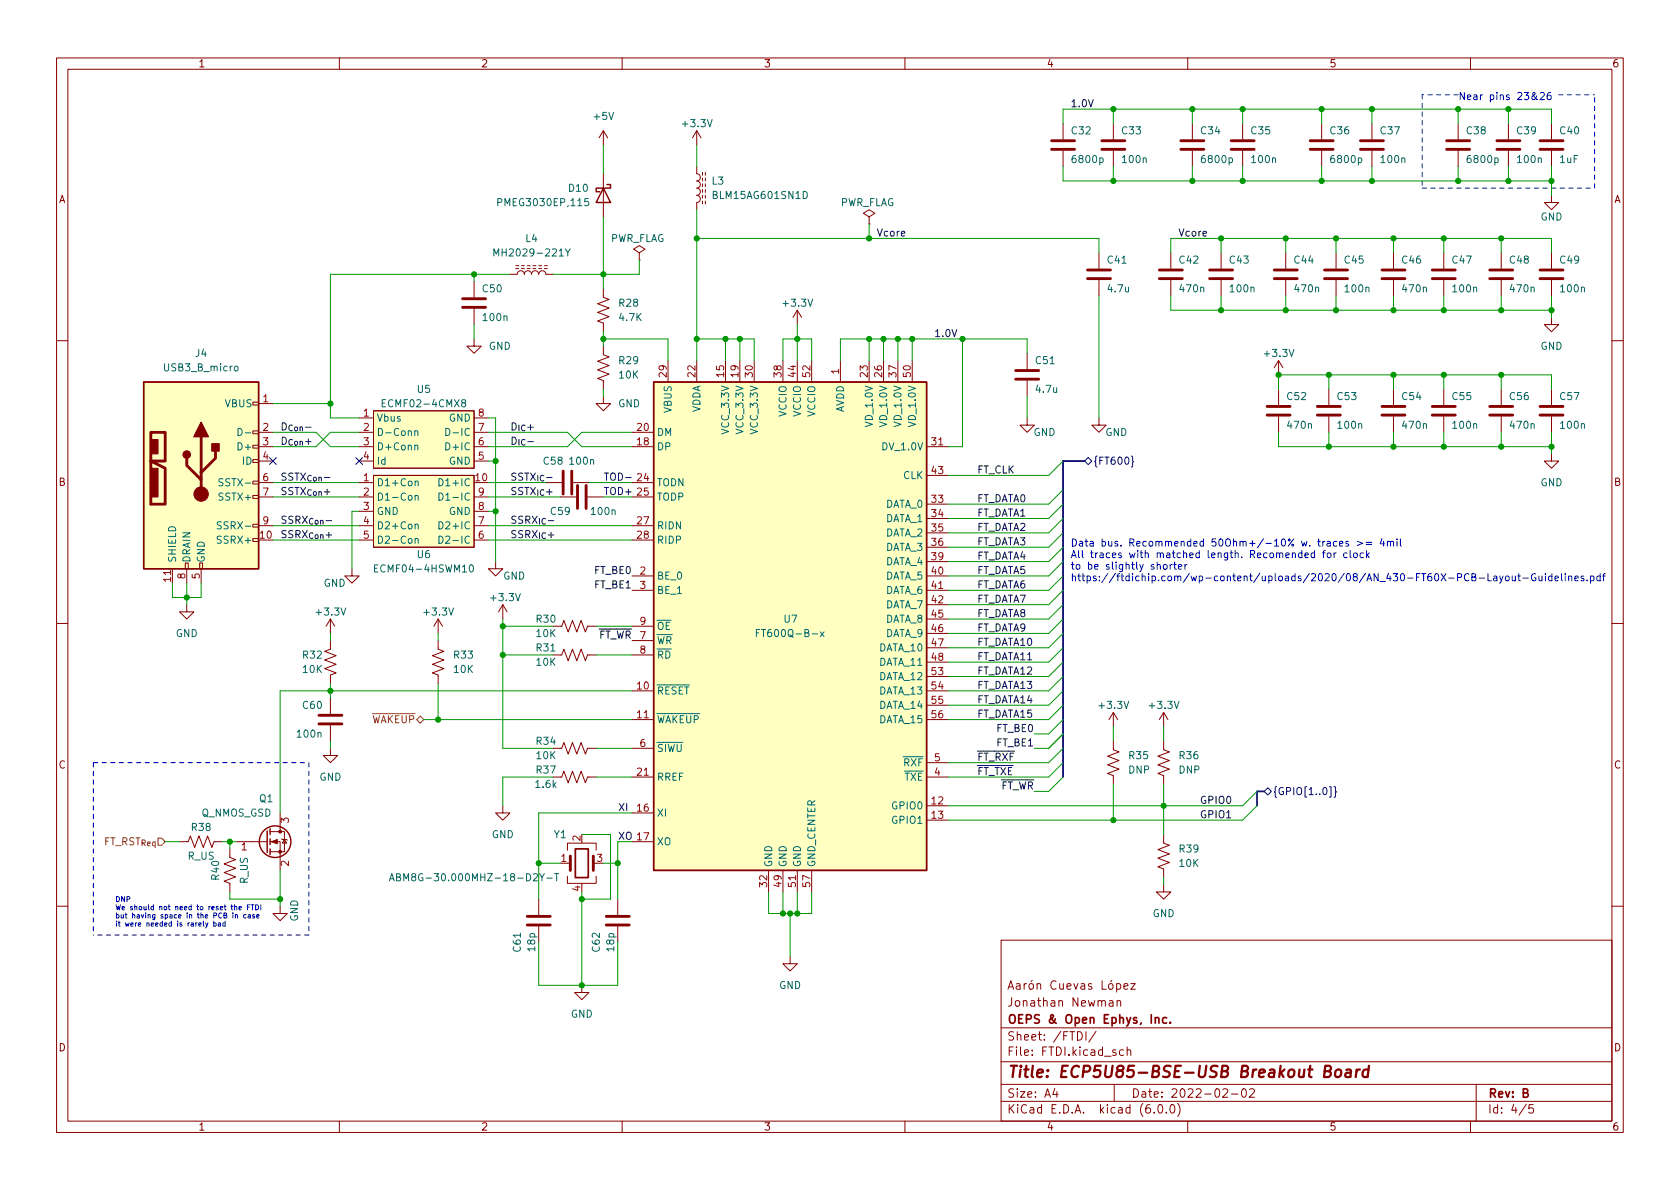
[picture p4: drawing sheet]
<svg xmlns="http://www.w3.org/2000/svg" width="297mm" height="210mm" viewBox="0 0 297 210" stroke-linecap="round" stroke-linejoin="round" font-family="sans-serif">
<g fill="none" stroke="#840000" stroke-width=".18">
<path d="M10 10.2h277v190.1h-277zM12 12.2h273v186.1h-273zM60 10.2v2M110 10.2v2M160 10.2v2M210 10.2v2M260 10.2v2M106.7 23.1v2.5M106.7 30.7v7.6M106.7 23.1l-.8 1.3M106.7 23.1l.7 1.3M123.2 29.5v1.2a.64 .64 0 0 1 .6 .7 .64 .64 0 0 1-.6 .6 .64 .64 0 0 1 .6 .6 .64 .64 0 0 1-.6 .7 .64 .64 0 0 1 .6 .6 .64 .64 0 0 1-.6 .6 .64 .64 0 0 1 .6 .7 .64 .64 0 0 1-.6 .6v1.3"/>
<path d="M123.2 23.1v2.5M123.2 23.1l-.8 1.3M123.2 23.1l.8 1.3M124.2 30.5v.5M124.2 31.5v.5M124.2 32.5v.5M124.2 33.5v.5M124.2 34.5v.5M124.2 35.6v.5M124.7 30.5v.5M124.7 31.5v.5M124.7 32.5v.5"/>
<path d="M124.7 33.5v.5M124.7 34.5v.5M124.7 35.6v.5M153.7 38.3l1-.6-1-.6-1 .6 1 .6v1.3M153.7 39.6h.1M188 21.8v2.8M188 26.7v2.8M196.8 21.8v2.8M196.8 26.7v2.8M210.8 21.8v2.8M210.8 26.7v2.8M219.7 21.8v2.8"/>
<path d="M219.7 26.7v2.8M233.7 21.8v2.8M233.7 26.7v2.8M242.6 21.8v2.8M242.6 26.7v2.8M257.8 21.8v2.8M257.8 26.7v2.8M266.7 21.8v2.8M266.7 26.7v2.8M274.3 34.5v1.3h1.3l-1.3 1.3-1.3-1.3h1.3M274.3 21.8v2.8M274.3 26.7v2.8"/>
<path d="M83.8 59.9v1.3h1.3l-1.3 1.3-1.3-1.3h1.3M83.8 49.8v2.8M83.8 54.6v2.8M90.2 48.5h1.2a.64 .64 0 0 1 .7-.6 .64 .64 0 0 1 .6 .6 .64 .64 0 0 1 .6-.6 .64 .64 0 0 1 .7 .6 .64 .64 0 0 1 .6-.6 .64 .64 0 0 1 .6 .6 .64 .64 0 0 1 .7-.6 .64 .64 0 0 1 .6 .6h1.3M91.2 47.5h.5M91.2 47h.5M92.2 47.5h.5M92.2 47h.5M93.2 47.5h.5M93.2 47h.5M94.2 47.5h.5M94.2 47h.5"/>
<path d="M95.2 47.5h.6M95.2 47h.6M96.3 47.5h.5M96.3 47h.5M106.7 51v1.6l1 .4-2 .7 2 .8-2 .7 2 .8-2 .8 1 .3v1.6M113 44.7l1-.6-1-.7-1 .7 1 .6v1.3M113 46h.1M141 54.9l-.8 1.2M141 54.9v2.5M141 54.9l.7 1.2M194.3 44.7v2.8M194.3 49.5v2.8"/>
<path d="M207 44.7v2.8M207 49.5v2.8M215.9 44.7v2.8M215.9 49.5v2.8M227.3 44.7v2.8M227.3 49.5v2.8M236.2 44.7v2.8M236.2 49.5v2.8M246.4 44.7v2.8M246.4 49.5v2.8M255.3 44.7v2.8M255.3 49.5v2.8"/>
<path d="M265.4 44.7v2.8M265.4 49.5v2.8M274.3 56.1v1.3h1.3l-1.3 1.3-1.3-1.3h1.3M274.3 44.7v2.8M274.3 49.5v2.8M10 60.2h2M44.7 78.7h1v.5h-1zM44.7 76.2h1v.5h-1zM44.7 71.1h1v.5h-1zM45.7 76.4h2.6M45.7 79h2.6M45.7 71.4h2.6"/>
<path d="M63.5 73.9h2.5M63.5 76.4h2.5M63.5 79h2.5M66 72.6h17.8v10.2h-17.8zM83.8 73.9h2.6M83.8 76.4h2.6M83.8 79h2.6M106.7 61.2v1.5l1 .4-2 .8 2 .7-2 .8 2 .8-2 .7 1 .4v1.5M106.7 70.1v1.3h1.2l-1.2 1.2-1.3-1.2h1.3M111.8 76.4h3.8M111.8 79h3.8M118.1 63.7v3.9"/>
<path d="M123.2 63.7v3.9M128.3 63.7v3.9M130.8 63.7v3.9M133.3 63.7v3.9M138.4 63.7v3.9M141 63.7v3.9M143.5 63.7v3.9M148.6 63.7v3.9M153.7 63.7v3.9M156.2 63.7v3.9M158.7 63.7v3.9M161.3 63.7v3.9"/>
<path d="M163.8 79h3.8M181.6 73.9v1.3h1.3l-1.3 1.2-1.3-1.2h1.3M181.6 62.5v2.8M181.6 67.3v2.8M194.3 73.9v1.3h1.3l-1.3 1.2-1.3-1.2h1.3M226.1 63.7v2.6M226.1 68.8v2.8M226.1 73.7v2.7M226.1 63.7l-.8 1.3M226.1 63.7l.7 1.3M234.9 68.8v2.8M234.9 73.7v2.7"/>
<path d="M246.4 68.8v2.8M246.4 73.7v2.7M255.3 68.8v2.8M255.3 73.7v2.7M265.4 68.8v2.8M265.4 73.7v2.7M274.3 68.8v2.8M274.3 73.7v2.7M285 60.2h2M32.8 99.6h.5v1h-.5zM35.3 99.6h.5v1h-.5zM44.7 95.2h1v.6h-1z"/>
<path d="M44.7 92.7h1v.5h-1zM44.7 87.6h1v.5h-1zM44.7 85.1h1v.5h-1zM44.7 81.3h1v.5h-1zM45.7 81.5h2.6M45.7 85.3h2.6M45.7 87.9h2.6M45.7 93h2.6M63.5 81.5h2.5M63.5 85.3h2.5M63.5 87.9h2.5M63.5 93h2.5"/>
<path d="M63.5 95.5h2.5M63.5 90.4h2.5M66 84.1h17.8v12.7h-17.8zM83.8 81.5h2.6M83.8 87.9h2.6M83.8 93h2.6M83.8 95.5h2.6M83.8 90.4h2.6M87.6 99.3v1.3h1.3l-1.3 1.2-1.2-1.2h1.2M99.1 87.9h2.8M101.3 85.3h2.8M103.9 87.9h2.8"/>
<path d="M111.8 85.3h3.8M111.8 87.9h3.8M111.8 93h3.8M111.8 95.5h3.8M163.8 89.1h3.8M163.8 91.7h3.8M163.8 94.2h3.8M163.8 96.8h3.8M163.8 99.3h3.8M163.8 84.1h3.8M274.3 80.3v1.2h1.3l-1.3 1.3-1.3-1.3h1.3M10 110.2h2"/>
<path d="M30.5 100.6v2.5M33 106.9v1.3h1.3l-1.3 1.3-1.3-1.3h1.3M33 100.6v2.5M35.6 100.6v2.5M58.4 113.3v1.5l-1 .4 2 .7-2 .8 2 .8-2 .7 2 .8-1 .4v1.5M58.4 109.5l.8 1.2M58.4 109.5v2.5M58.4 109.5l-.7 1.2M62.2 100.6v1.2h1.3l-1.3 1.3-1.2-1.3h1.2M77.5 113.3v1.5l1 .4-2 .7 2 .8-2 .8 2 .7-2 .8 1 .4v1.5M77.5 109.5l-.8 1.2M77.5 109.5v2.5"/>
<path d="M77.5 109.5l.7 1.2M88.9 106.9l-.8 1.3M88.9 106.9v2.6M88.9 106.9l.8 1.3M97.8 115.8h1.5l.4-1 .8 2 .7-2 .8 2 .7-2 .8 2 .4-1h1.5M97.8 110.7h1.5l.4-1 .8 2.1 .7-2.1 .8 2.1 .7-2.1 .8 2.1 .4-1.1h1.5M111.8 115.8h3.8M111.8 110.7h3.8M111.8 101.8h3.8M111.8 104.4h3.8M111.8 113.3h3.8M163.8 101.8h3.8"/>
<path d="M163.8 104.4h3.8M163.8 106.9h3.8M163.8 109.5h3.8M163.8 112h3.8M163.8 114.5h3.8M163.8 117.1h3.8M163.8 119.6h3.8M285 110.2h2M58.4 132.3v1.3h-1.3l1.3 1.3 1.3-1.3h-1.3M58.4 123.4v2.8M58.4 128.3v2.8M97.8 132.3h1.5l.4-1 .8 2 .7-2 .8 2 .7-2 .8 2 .4-1h1.5"/>
<path d="M97.8 137.4h1.5l.4-1 .8 2 .7-2 .8 2 .7-2 .8 2 .4-1h1.5M111.8 122.2h3.8M111.8 127.2h3.8M111.8 137.4h3.8M111.8 132.3h3.8M163.8 122.2h3.8M163.8 127.2h3.8M163.8 137.4h3.8M163.8 134.9h3.8M163.8 124.7h3.8M196.8 131.1v1.5l1.1 .4-2.1 .7 2.1 .8-2.1 .7 2.1 .8-2.1 .8 1 .4v1.5M196.8 126v2.5"/>
<path d="M196.8 126l-.7 1.2M196.8 126l.8 1.2M205.7 131.1v1.5l1.1 .4-2.1 .7 2.1 .8-2.1 .7 2.1 .8-2.1 .8 1 .4v1.5M205.7 126v2.5M205.7 126l-.7 1.2M205.7 126l.8 1.2M31.7 148.8h1.6l.4-1 .7 2.1 .8-2.1 .7 2.1 .8-2.1 .8 2.1 .3-1.1h1.6M40.6 150.1v1.5l1.1 .4-2.1 .8 2.1 .7-2.1 .8 2.1 .8-2.1 .7 1 .4v1.5M41.9 148.8h5.3M47.8 148.8h1.7v5.1M47.8 147.1h2.5v3.5h-2.5M49.5 143.8v3.3"/>
<path d="M49.8 148.3l.1 .2h.8l.1 .1M50.3 148.5l.4 .6h-.8zM88.9 142.5v1.3h-1.3l1.3 1.2 1.3-1.2h-1.3M95.2 159v2.8M100.3 154.9v1.3h5.1v-1.3M100.3 150.4v-1.3h5.1v1.3M100.3 152.6h.5M104.9 152.6h.5M109.2 159v2.8M111.8 148.8h3.8M111.8 143.8h3.8M135.9 153.9v3.8"/>
<path d="M138.4 153.9v3.8M141 153.9v3.8M143.5 153.9v3.8M163.8 142.5h3.8M163.8 145h3.8M205.7 147.6v1.5l1.1 .4-2.1 .7 2.1 .8-2.1 .8 2.1 .7-2.1 .8 1 .4v1.5M205.7 156.5v1.2h1.3l-1.3 1.3-1.2-1.3h1.2M10 160.2h2M49.5 160.3v1.2h1.3l-1.3 1.3-1.2-1.3h1.2M95.2 163.8v2.8M102.9 174.2v1.3h1.2l-1.2 1.3-1.3-1.3h1.3M109.2 163.8v2.8"/>
<path d="M139.7 169.2v1.2h1.3l-1.3 1.3-1.3-1.3h1.3M177 166.3h108v32h-108zM178.2 174.9l.5-1.5 .5 1.5M178.4 174.5h.7M179.7 174h.6l.1 .9M180.4 174.3l-.5 .1a.29 .29 0 0 0-.3 .2 .29 .29 0 0 0 .3 .3h.5M181.1 173.9v1M181.5 173.9l-.3 .1-.1 .2M182.1 174l.3-.1 .3 .3v.4l-.3 .3h-.3l-.2-.3v-.4zM182.5 173.4l-.2 .2M183.4 174.1l.2-.2 .3 .1 .1 .9M183.4 173.9v1"/>
<path d="M186.7 173.6a.6 .6 0 0 0-.7 0 .6 .6 0 0 0-.2 .7 .56 .56 0 0 0 .3 .6 .56 .56 0 0 0 .6-.1M187.4 173.9v1h.4l.2-.1M188 173.9v1M188.6 174.4l.8-.1-.1-.3-.4-.1-.3 .2 .1 .8h.6M189.9 173.9l.3 1 .4-1M191.1 174h.6l.1 .9M191.8 174.3l-.5 .1a.29 .29 0 0 0-.2 .2 .29 .29 0 0 0 .2 .3h.5M193 174l-.4-.1-.2 .2 .1 .3 .5 .1v.4h-.6M194.9 173.4v1.5h.7M196.1 177h.6l.1 .9M196.1 174l.4-.1 .3 .3v.4l-.3 .3h-.4l-.1-.3v-.4zM196.6 173.4l-.2 .2"/>
<path d="M196.8 177.3l-.5 .1a.29 .29 0 0 0-.2 .2 .29 .29 0 0 0 .2 .3h.5M197.4 174l.5-.1 .2 .3v.4l-.1 .3h-.6M197.4 173.9v1.5M197.5 177.1l.2-.2 .4 .1v.9M197.5 176.9v1M198.7 174.4l.7-.1v-.3l-.5-.1-.2 .2 .1 .8h.6M199.9 173.9h.8l-.8 1h.8M285 160.2h2M60 198.3v2M110 198.3v2M160 198.3v2M177 194.8h108"/>
<path d="M177 191.8h108M177 187.8h108M177 181.8h108M186.5 192.5l-.4 1h1M186.9 193v1M190.5 182.4a.76 .76 0 0 1 .9 .8 .76 .76 0 0 1-.9 .7zM192 182.4v1.5M193.8 182.4l-1.3 1.9M197 191.8v3M198.6 185.7l-.4-.1-.3 .3v.4l.2 .3h.5M199.3 185.8l.2-.2 .4 .1v.9M199.3 185.1v1.5"/>
<path d="M204.1 196.7v.1M204.9 195.4l.2-.1a.81 .81 0 0 1 .6 .7 .81 .81 0 0 1-.3 .8h-.2a.81 .81 0 0 1-.6-.6 .81 .81 0 0 1 .3-.8zM206.2 196.7v.1M207.1 195.4l.1-.1a.81 .81 0 0 1 .6 .7 .81 .81 0 0 1-.3 .8h-.1a.81 .81 0 0 1-.6-.6 .81 .81 0 0 1 .3-.8zM208.2 195.1a1.72 1.72 0 0 1 0 2.3M210 198.3v2M216.2 192.7l.6-.2 .2 .2 .1 .3-1 1h1M217.7 193.5h1.2M219.7 192.6l.2-.1a.81 .81 0 0 1 .5 .7 .81 .81 0 0 1-.3 .8h-.1a.81 .81 0 0 1-.6-.6 .81 .81 0 0 1 .3-.8zM220.9 192.7l.6-.2 .2 .2 .1 .3-.9 1h.9M260 198.3v2M261 191.8v6.5"/>
<path d="M269.9 195.3l-1.3 1.9M271.1 195.3h-.7l-.1 .7 .2-.1 .5 .1 .2 .2-.1 .5-.2 .1-.6-.1"/>
</g>
<path d="M234.2 189.4l.9-.1a.46 .46 0 0 0 .2-.4 .46 .46 0 0 0-.3-.4h-.7l-.2 2h.7a.53 .53 0 0 0 .5-.5 .53 .53 0 0 0-.4-.6M236.2 189.3a.52 .52 0 0 1 .6-.2 .52 .52 0 0 1 .4 .4l-.1 .6a.55 .55 0 0 1-.5 .4 .55 .55 0 0 1-.6-.4zM238 189.2l.3-.1 .5 .1v1.3M238.9 189.6l-.7 .1a.4 .4 0 0 0-.4 .3 .4 .4 0 0 0 .3 .5l.7-.1M239.9 189.1l-.2 1.4M240.4 189.1l-.4 .1-.2 .3M242 189.2a.66 .66 0 0 0-1 .3l-.1 .6 .1 .3 .2 .1 .6-.1M242 188.5l-.2 2" fill="none" stroke="#840000" stroke-width=".4"/>
<path d="M101.7 150.1h2.3v5.1h-2.3zM204.3 179.9v1M204.3 180.1l.2-.2 .3 .1 .1 .9M206.3 180l-.5-.1-.2 .3v.4l.1 .3h.6M206.9 180.8v.1" fill="none" stroke="#840000" stroke-width=".3"/>
<g fill="none" stroke="#840000" stroke-width=".51">
<path d="M185.9 26.4h4.1M185.9 24.9h4.1M194.8 26.4h4.1M194.8 24.9h4.1M208.8 26.4h4.1M208.8 24.9h4.1M217.7 26.4h4M217.7 24.9h4M231.6 26.4h4.1M231.6 24.9h4.1M240.5 26.4h4.1M240.5 24.9h4.1"/>
<path d="M255.8 26.4h4M255.8 24.9h4M264.7 26.4h4M264.7 24.9h4M272.3 26.4h4.1M272.3 24.9h4.1M81.8 54.4h4.1M81.8 52.8h4.1M192.3 49.3h4M192.3 47.7h4M205 49.3h4M205 47.7h4"/>
<path d="M213.9 49.3h4M213.9 47.7h4M225.3 49.3h4.1M225.3 47.7h4.1M234.2 49.3h4.1M234.2 47.7h4.1M244.3 49.3h4.1M244.3 47.7h4.1M253.2 49.3h4.1M253.2 47.7h4.1M263.4 49.3h4.1M263.4 47.7h4.1"/>
<path d="M272.3 49.3h4.1M272.3 47.7h4.1M35.6 77.2v10.2M38.1 79.8v1.2l-2.5 2.6M179.6 67.1h4M179.6 65.5h4M224 73.4h4.1M224 71.9h4.1M232.9 73.4h4.1M232.9 71.9h4.1M244.3 73.4h4.1M244.3 71.9h4.1"/>
<path d="M253.2 73.4h4.1M253.2 71.9h4.1M263.4 73.4h4.1M263.4 71.9h4.1M272.3 73.4h4.1M272.3 71.9h4.1M33 81v1.3l2.6 2.5M99.6 83.3v4.1M101.1 83.3v4.1M102.1 85.8v4.1M103.6 85.8v4.1M56.4 128h4.1"/>
<path d="M56.4 126.5h4.1M100.8 151.4v2.5M104.9 151.4v2.5M93.2 162h4.1M93.2 163.6h4.1M107.2 162h4.1M107.2 163.6h4.1"/>
</g>
<g fill="none" stroke="#840000" stroke-width=".25">
<path d="M106.7 33.3l1.2 2.5h-2.5zM107.3 32.6h.6v.7h-2.5v.6h.6M25.4 67.6h20.3v33h-20.3zM115.6 67.6h48.2v86.3h-48.2zM47.2 146.9v3.8M47.8 146.6v1M47.8 148.3v1M47.8 150.1v1"/>
<circle cx="48.6" cy="148.8" r="2.79"/>
</g>
<g fill="#840000" stroke="#840000" stroke-width=".18">
<path d="M48 148.8l1-.3v.7z"/>
<path d="M26.7 82.8h1.2v5.1h-1.2z"/>
<path d="M26.7 77.7h1.2v2.6h-1.2z"/>
<circle cx="49.5" cy="150.6" r=".25"/>
<circle cx="49.5" cy="147.1" r=".25"/>
<circle cx="35.6" cy="87.4" r="1.27"/>
</g>
<g fill="#ffffc2" stroke="#ffffc2" stroke-width=".18">
<path d="M66 72.6h17.8v10.2h-17.8z"/>
<path d="M115.6 67.6h48.2v86.3h-48.2z"/>
<path d="M25.4 67.6h20.3v33h-20.3z"/>
<path d="M66 84.1h17.8v12.7h-17.8z"/>
</g>
<g fill="none" stroke="#006464" stroke-width=".18">
<path d="M88 35.8l.6-.1 .1-.2v-.3l-.7-.1v1.3M104 35.1h-.6v.6l.2-.1 .4 .1 .1 .1-.1 .5-.1 .1-.5-.1M142 33.8a.64 .64 0 0 1 .7 .7 .64 .64 0 0 1-.7 .6zM87.3 45.3v-1.3l.5 .9 .4-.9v1.3M100 44l.4 .7 .4-.7M100.4 44.7v.6M41.5 64.8l.3-.1 .3 .3v.4l-.3 .2-.3-.1-.1-.1zM42.1 75.8a.64 .64 0 0 1 .7 .6 .64 .64 0 0 1-.7 .6zM43.4 76.5h.9M67.6 71.3h.4M68.2 70.7h-.6v1.2h.6M73.3 76.3l.2-.1h.3l.1 .8"/>
<path d="M73.3 78.8l.2-.1 .3 .1 .1 .8M73.3 76.2v.8M78.8 75.8a.64 .64 0 0 1 .8 .6 .64 .64 0 0 1-.8 .6zM81.9 71.2l-.3-.2 .1-.2 .2-.1h.3l.1 .2v.2l-.6 .2-.1 .2 .1 .3 .2 .1h.3l.1-.2v-.2l-.2-.3M39.1 92.3h-.5l-.1 .1v.3l.5 .3 .1 .3-.2 .2h-.5M39.4 84.7l-.5-.1-.1 .2v.3l.5 .3 .1 .3-.2 .2h-.5M66.8 99.9h-.6v1.3h.6M73.4 85.2l.2-.1h.3v.8M73.4 87.7l.2-.1 .3 .1v.8M73.4 92.8l.2-.1h.3v.8M73.4 95.3l.2-.1 .3 .1v.8M73.4 87.6v.9"/>
<path d="M73.4 95.2v.9M77.6 84.6a.64 .64 0 0 1 .7 .7 .64 .64 0 0 1-.7 .6zM77.6 94.8a.64 .64 0 0 1 .7 .6 .64 .64 0 0 1-.7 .7zM77.6 92.3a.64 .64 0 0 1 .7 .6 .64 .64 0 0 1-.7 .6zM77.6 87.2a.64 .64 0 0 1 .7 .6 .64 .64 0 0 1-.7 .7zM83.2 99.9h.1a.68 .68 0 0 1 .4 .6 .68 .68 0 0 1-.4 .7 .84 .84 0 0 1-.1-1.3zM66.2 100.5h.4M133.7 111.9h.5M134.3 111.3h-.6v1.3M145 111.7l.7 .9M145.7 111.7l-.7 .9M68.9 155.8l.4-1.3 .4 1.3"/>
<path d="M69 155.4h.6M70.1 155.1l.6-.1 .1-.1-.1-.3-.6-.1v1.3h.5l.2-.2v-.3l-.3-.2M96.7 155.3h.9M98.1 154.5h.7M98.4 154.5v1.3"/>
</g>
<path d="M26.7 76.4h2.5v5.1h-2.5l2.5 1.3v6.3h-2.5z" fill="none" stroke="#840000" stroke-width=".5"/>
<g fill="#840000" stroke="#840000" stroke-width=".25">
<path d="M35.6 74.7l1.2 2.5h-2.5z"/>
<path d="M37.5 78.5h1.2v1.3h-1.2z"/>
<circle cx="33" cy="80.4" r=".63"/>
</g>
<path d="M47.7 80.9l1.2 1.2M48.9 80.9l-1.2 1.2M62.9 80.9l1.2 1.2M64.1 80.9l-1.2 1.2M191.8 81.5l.6-.6 .6 .6-.6 .7zM200 80.7l.3 .1v.6l.1 .2-.1 .2v.6l-.3 .2M223.5 139.9l.7-.6 .6 .6-.6 .7zM235 139.1h.3v1.8h-.3M235.9 139.1l.2 .2v.6l.2 .1-.2 .2v.6l-.2 .2" fill="none" stroke="#000084" stroke-width=".18"/>
<path d="M73.7 127.2l.6-.6 .6 .6-.6 .7zM27.9 148.2h.7l.6 .6-.6 .7h-.7z" fill="none" stroke="#725600" stroke-width=".18"/>
<path d="M90.5 77.3a.64 .64 0 0 1 .8 .6 .64 .64 0 0 1-.8 .7zM91.8 77.7v1M92.8 77.8a.45 .45 0 0 0-.6 .4 .45 .45 0 0 0 .6 .4M93.3 78.1h1M110.6 84.4h1" fill="none" stroke="#0f0f0f" stroke-width=".18"/>
<g fill="none" stroke="#0000c2" stroke-width=".18">
<path d="M271.7 17l-.3 .5a.34 .34 0 0 1-.5 0 .34 .34 0 0 1 0-.5l.5-.4-.1-.3-.2 .1a1.22 1.22 0 0 0 .8 1.2M272.3 16.5l.5-.2 .3 .4-.8 .9h.8M274.2 16.3l-.4 .1a.86 .86 0 0 0 0 1.2l.4-.1 .1-.4-.3-.3-.3 .1-.1 .2M205.8 99.9l.3-.1 .3 .3v.3l-.3 .3-.3-.1-.1-.2zM206.9 99.8v.9M207.3 99.8l-.4 .3M207.5 99.8h.5M207.7 99.4v1.1l.3 .2M209.5 99.8v.9M209.9 99.8l-.4 .3M232.4 97.8h-.3l-.3 .2 .1 .6h.5M232.4 97.3v1.3"/>
<path d="M233.8 97.8h.5M234.3 97.3l-.3 .2v1.1M234.8 97.8h.3l.2 .2v.4l-.2 .2h-.3l-.1-.2zM235.9 97.8v.8M236.2 97.8l-.3 .2M236.4 95.8l-.4-.1-.2 .3 .1 .5h.5M236.8 96.2l.6-.2v-.2l-.4-.1-.2 .2 .1 .6h.5M238.2 97.8h-.4l-.2 .2 .1 .6h.5M238.4 95.8l-.3-.1-.2 .2 .1 .2 .4 .1v.3h-.5M238.7 97.3v1.1l.2 .2M239.4 97.8h.3l.3 .2v.4l-.3 .2h-.3l-.1-.2zM240 95.7l1 .4-1 .4"/>
<path d="M241.1 97.8h-.4l-.2 .2 .1 .6h.5M241.6 95.9h.9M241.6 96.3h.9M241.6 97.3v1.3M241.7 98.1l.4 .5M242.1 97.8l-.5 .5M244.3 95.2l-.3 1h.8M244.6 95.7v.9M245.3 95.8l.2-.1 .3 .1 .1 .8M245.3 95.7v.9M245.9 95.9l.1-.2 .3 .1 .1 .8M247 95.3v.1"/>
<path d="M247 95.7v.9M247.6 95.3v1.1l.2 .2M208.4 100.2l.6-.1-.1-.2-.4-.1-.1 .2v.6h.5M261.5 102.2h1M263.1 101.4v1.3h.6M264.1 101.9h.5l.1 .8M264.7 102.2h-.5l-.1 .2 .1 .3 .5-.1M265.1 101.9l.3 .8M265.7 101.9l-.4 1.1-.2 .1M266.3 101.9h.3l.2 .2v.4l-.2 .2-.3-.1-.1-.1zM267.4 101.9v.7l.3 .1 .2-.1M267.9 101.9v.8"/>
<path d="M268.3 101.9h.5M268.5 101.4v1.1l.3 .2M269.3 102.2h.9M271.5 101.5a.59 .59 0 0 0-.7 .6 .59 .59 0 0 0 .7 .5l.1-.4h-.3M272.1 101.9l.1 .7 .3 .1 .1-.1M272.6 101.9v.8M273.2 101.4v.2M273.2 101.9v.8M274.4 101.9h-.4l-.2 .2 .1 .5h.5M274.4 101.4v1.3M274.9 102.3l.6-.1v-.3h-.4l-.2 .1 .1 .6h.5M276.1 101.4v1.1l.2 .2"/>
<path d="M276.8 101.4v.2M276.8 101.9v.8M277.4 102l.1-.1h.3l.1 .8M277.4 101.9v.8M278.4 102.3l.7-.1-.1-.3h-.4l-.2 .1 .1 .6h.5M280 101.9h-.3l-.2 .1 .1 .2 .4 .1v.3h-.5M280.6 102.6v.1M281.2 101.9h.4l.2 .2-.1 .5h-.5M281.2 101.9v1.2M282.9 101.9h-.3l-.3 .2 .1 .5h.5M282.9 101.4v1.3M283.3 101.9h.5"/>
<path d="M283.8 101.4l-.3 .2v1.1M44.2 160h-.4v.9M44.4 160h.5M44.7 160v.9M45.2 160a.45 .45 0 0 1 .5 .4 .45 .45 0 0 1-.5 .5zM46.1 160v.9M36.3 163.2l.3 .6M36.8 163.2l-.5 .9M37.8 163.2h.3l.1 .2-.1 .3h-.3M37.8 162.9v.9M38.6 163.2h.4v.6M39 163.4l-.4 .2 .1 .2 .3-.1"/>
<path d="M39.8 163.2h-.2l-.2 .2 .1 .3h.3M39.8 162.9v.9M41.2 161.4v.1M41.2 161.7v.6M41.5 160.4l.3-.1 .1 .6M41.6 161.8h.4v.5M41.6 161.7v.6M42.3 160.6l.4-.1-.1-.2h-.2l-.1 .1v.4h.3M43.5 161.8l-.3-.1-.1 .2 .1 .4h.3M43.8 160.4h.3M43.9 161.8h.3l.1 .5M44.3 162l-.5 .1 .2 .2h.3"/>
<path d="M45 161.8l-.2-.1-.1 .2 .3 .2v.2h-.3M45.4 162h.4v-.2l-.3-.1-.1 .2v.4h.4"/>
</g>
<path d="M251.5 16.8v16.5M257.8 16.8h-6.3M275.6 16.8h6.3M251.5 33.3h30.4M281.9 33.3v-16.5M16.5 134.9h38.1M16.5 134.9v30.4M54.6 134.9v30.4M54.6 165.3h-38.1" fill="none" stroke="#0000c2" stroke-width=".18" stroke-dasharray=".8 .8"/>
<path d="M191.8 81.5h-3.8v55.9M223.5 139.9h-1.3v2.6" fill="none" stroke="#000084" stroke-width=".3"/>
<g fill="none" stroke="#009600" stroke-width=".18">
<path d="M196.8 19.3v2.5M210.8 19.3v2.5M219.7 19.3v2.5M233.7 19.3v2.5M242.6 19.3v2.5M257.8 19.3v2.5M266.7 19.3v2.5M106.7 25.6v5.1M106.7 38.3v12.7M123.2 25.6v3.9M123.2 37.1v26.6M153.7 39.6v2.6"/>
<path d="M188 29.5v2.5h86.3M188 21.8v-2.5h86.3v2.5M196.8 29.5v2.5M210.8 29.5v2.5M219.7 29.5v2.5M233.7 29.5v2.5M242.6 29.5v2.5M257.8 29.5v2.5M266.7 29.5v2.5M274.3 29.5v5M83.8 48.5v1.3M83.8 57.4v2.5"/>
<path d="M90.2 48.5h-31.8v25.4h5.1M106.7 59.9h11.4v3.8M106.7 58.7v2.5M113 46v2.5h-15.2M123.2 42.2h71.1v2.5M123.2 59.9h10.1v3.8M128.3 59.9v3.8M130.8 59.9v3.8M141 57.4v6.3M153.7 59.9v3.8M156.2 59.9v3.8M158.7 59.9v3.8"/>
<path d="M161.3 59.9v3.8M170.2 59.9v19.1h-2.6M194.3 52.3v21.6M207 44.7v-2.5h67.3v2.5M207 52.3v2.6h67.3M215.9 42.2v2.5M215.9 52.3v2.6M227.3 42.2v2.5M227.3 52.3v2.6M236.2 42.2v2.5M236.2 52.3v2.6M246.4 42.2v2.5"/>
<path d="M246.4 52.3v2.6M255.3 42.2v2.5M255.3 52.3v2.6M265.4 42.2v2.5M265.4 52.3v2.6M274.3 52.3v3.8M48.3 71.4h10.1M48.3 76.4h7.6l2.5 2.6h5.1M63.5 76.4h-5.1l-2.5 2.6h-7.6M86.4 73.9h1.2v25.4M86.4 76.4h13.9l2.6 2.6h8.9M106.7 68.8v1.3"/>
<path d="M111.8 76.4h-8.9l-2.6 2.6h-13.9M138.4 63.7v-3.8h5.1v3.8M181.6 62.5v-2.6h-33v3.8M181.6 70.1v3.8M226.1 76.4v2.6h48.2M226.1 68.8v-2.5h48.2v2.5M234.9 66.3v2.5M234.9 76.4v2.6M246.4 66.3v2.5M246.4 76.4v2.6M255.3 66.3v2.5M255.3 76.4v2.6"/>
<path d="M265.4 66.3v2.5M265.4 76.4v2.6M274.3 76.4v3.9M48.3 95.5h15.2M48.3 93h15.2M48.3 87.9h15.2M48.3 85.3h15.2M63.5 90.4h-1.3v10.2M86.4 95.5h25.4M86.4 93h25.4M86.4 87.9h12.7M86.4 90.4h1.2"/>
<path d="M86.4 81.5h1.2M86.4 85.3h10.1M104.1 85.3h7.7M106.7 87.9h5.1M188 89.1l-2.6 2.6h-17.8M188 81.5l-2.6 2.6h-17.8M188 94.2l-2.6 2.6h-17.8M188 96.8l-2.6 2.5h-17.8M188 91.7l-2.6 2.5h-17.8M188 99.3l-2.6 2.5h-17.8M188 86.6l-2.6 2.5h-17.8M30.5 103.1v2.6h5.1v-2.6"/>
<path d="M33 103.1v3.8M58.4 112v1.3M77.5 112v1.3M88.9 109.5v22.8h8.9M88.9 110.7h8.9M88.9 115.8h8.9M105.4 110.7h6.4M105.4 115.8h6.4M188 119.6l-2.6 2.6h-17.8M188 117.1l-2.6 2.5h-17.8M188 114.5l-2.6 2.6h-17.8M188 112l-2.6 2.5h-17.8"/>
<path d="M188 106.9l-2.6 2.6h-17.8M188 101.8l-2.6 2.6h-17.8M188 109.5l-2.6 2.5h-17.8M188 104.4l-2.6 2.5h-17.8M58.4 120.9v2.5M58.4 131.1v1.2M74.9 127.2h36.9M77.5 120.9v6.3M97.8 137.4h-8.9v5.1M105.4 137.4h6.4M105.4 132.3h6.4M111.8 122.2h-62.3v21.6"/>
<path d="M188 124.7l-2.6 2.5h-17.8M188 134.9l-2.6 2.5h-17.8M188 129.8l-2.6 2.5h-2.5M188 127.2l-2.6 2.6h-2.5M188 132.3l-2.6 2.6h-17.8M188 122.2l-2.6 2.5h-17.8M188 137.4l-2.6 2.5h-2.5M196.8 128.5v2.6M196.8 138.7v6.3M205.7 128.5v2.6M205.7 138.7v8.9M222.2 139.9l-2.5 2.6h-52.1"/>
<path d="M29.2 148.8h2.5M39.4 148.8h2.5M40.6 148.8v1.3M40.6 157.7v1.3h8.9M49.5 153.9v6.4M95.2 152.6h3.9M102.9 147.6h5v11.4h-5M102.9 157.7v16.5M106.7 152.6h2.5M109.2 148.8v10.2M111.8 143.8h-16.6v15.2M135.9 157.7v3.8h7.6v-3.8"/>
<path d="M138.4 157.7v3.8M141 157.7v3.8M205.7 155.2v1.3M222.2 142.5l-2.5 2.5h-52.1M95.2 166.6v7.6h14v-7.6M139.7 161.5v7.7"/>
</g>
<g fill="#009600" stroke="#009600" stroke-width=".18">
<circle cx="266.7" cy="19.3" r=".46"/>
<circle cx="266.7" cy="32" r=".46"/>
<circle cx="274.3" cy="32" r=".46"/>
<circle cx="257.8" cy="32" r=".46"/>
<circle cx="257.8" cy="19.3" r=".46"/>
<circle cx="265.4" cy="54.9" r=".46"/>
<circle cx="255.3" cy="42.2" r=".46"/>
<circle cx="255.3" cy="54.9" r=".46"/>
<circle cx="265.4" cy="42.2" r=".46"/>
<circle cx="227.3" cy="54.9" r=".46"/>
<circle cx="226.1" cy="66.3" r=".46"/>
<circle cx="234.9" cy="66.3" r=".46"/>
<circle cx="246.4" cy="79" r=".46"/>
<circle cx="234.9" cy="79" r=".46"/>
<circle cx="236.2" cy="54.9" r=".46"/>
<circle cx="246.4" cy="54.9" r=".46"/>
<circle cx="227.3" cy="42.2" r=".46"/>
<circle cx="246.4" cy="42.2" r=".46"/>
<circle cx="236.2" cy="42.2" r=".46"/>
<circle cx="219.7" cy="19.3" r=".46"/>
<circle cx="233.7" cy="19.3" r=".46"/>
<circle cx="233.7" cy="32" r=".46"/>
<circle cx="242.6" cy="32" r=".46"/>
<circle cx="242.6" cy="19.3" r=".46"/>
<circle cx="215.9" cy="54.9" r=".46"/>
<circle cx="215.9" cy="42.2" r=".46"/>
<circle cx="210.8" cy="32" r=".46"/>
<circle cx="156.2" cy="59.9" r=".46"/>
<circle cx="153.7" cy="59.9" r=".46"/>
<circle cx="210.8" cy="19.3" r=".46"/>
<circle cx="219.7" cy="32" r=".46"/>
<circle cx="153.7" cy="42.2" r=".46"/>
<circle cx="161.3" cy="59.9" r=".46"/>
<circle cx="158.7" cy="59.9" r=".46"/>
<circle cx="196.8" cy="19.3" r=".46"/>
<circle cx="196.8" cy="32" r=".46"/>
<circle cx="123.2" cy="59.9" r=".46"/>
<circle cx="141" cy="59.9" r=".46"/>
<circle cx="123.2" cy="42.2" r=".46"/>
<circle cx="128.3" cy="59.9" r=".46"/>
<circle cx="130.8" cy="59.9" r=".46"/>
<circle cx="106.7" cy="48.5" r=".46"/>
<circle cx="106.7" cy="59.9" r=".46"/>
<circle cx="40.6" cy="148.8" r=".46"/>
<circle cx="33" cy="105.7" r=".46"/>
<circle cx="49.5" cy="159" r=".46"/>
<circle cx="58.4" cy="71.4" r=".46"/>
<circle cx="95.2" cy="152.6" r=".46"/>
<circle cx="138.4" cy="161.5" r=".46"/>
<circle cx="139.7" cy="161.5" r=".46"/>
<circle cx="102.9" cy="159" r=".46"/>
<circle cx="102.9" cy="174.2" r=".46"/>
<circle cx="141" cy="161.5" r=".46"/>
<circle cx="109.2" cy="152.6" r=".46"/>
<circle cx="87.6" cy="90.4" r=".46"/>
<circle cx="87.6" cy="81.5" r=".46"/>
<circle cx="88.9" cy="115.8" r=".46"/>
<circle cx="77.5" cy="127.2" r=".46"/>
<circle cx="88.9" cy="110.7" r=".46"/>
<circle cx="58.4" cy="122.2" r=".46"/>
<circle cx="83.8" cy="48.5" r=".46"/>
<circle cx="255.3" cy="66.3" r=".46"/>
<circle cx="246.4" cy="66.3" r=".46"/>
<circle cx="265.4" cy="66.3" r=".46"/>
<circle cx="265.4" cy="79" r=".46"/>
<circle cx="274.3" cy="79" r=".46"/>
<circle cx="255.3" cy="79" r=".46"/>
<circle cx="274.3" cy="54.9" r=".46"/>
<circle cx="170.2" cy="59.9" r=".46"/>
<circle cx="205.7" cy="142.5" r=".46"/>
<circle cx="196.8" cy="145" r=".46"/>
</g>
<text font-size="2.8" fill="#840000" x="178" y="190.6">Title: ECP5U85-BSE-USB Breakout Board</text>
<g font-size="2.1" fill="#840000">
<text x="178" y="178">Jonathan Newman</text>
<text x="178" y="184">Sheet: /FTDI/</text>
<text x="178" y="181">OEPS &amp; Open Ephys, Inc.</text>
<text x="178" y="186.7">File: FTDI.kicad_sch</text>
<text x="178" y="196.9">KiCad E.D.A. kicad (6.0.0)</text>
<text x="178" y="194.1">Size: A4</text>
<text x="200" y="194.1">Date: 2022-02-02</text>
<text x="263" y="194.1">Rev: B</text>
<text x="263" y="196.9">Id: 4/5</text>
</g>
<g font-size="1.8" fill="#840000">
<text x="35" y="11.9">1</text>
<text x="85" y="11.9">2</text>
<text x="135" y="11.9">3</text>
<text x="185" y="11.9">4</text>
<text x="235" y="11.9">5</text>
<text x="285" y="11.9">6</text>
<text x="10.3" y="35.9">A</text>
<text x="285.3" y="35.9">A</text>
<text x="10.3" y="85.9">B</text>
<text x="285.3" y="85.9">B</text>
<text x="10.3" y="135.9">C</text>
<text x="285.3" y="135.9">C</text>
<text x="10.3" y="185.9">D</text>
<text x="285.3" y="185.9">D</text>
<text x="35" y="199.9">1</text>
<text x="85" y="199.9">2</text>
<text x="135" y="199.9">3</text>
<text x="185" y="199.9">4</text>
<text x="235" y="199.9">5</text>
<text x="285" y="199.9">6</text>
</g>
<g font-size="1.8" fill="#0000c2">
<text x="257.8" y="17.7">Near pins 23&amp;26</text>
<text x="189.2" y="96.6">Data bus. Recommended 50Ohm+/-10% w. traces &gt;= 4mil</text>
<text x="189.2" y="98.7">All traces with matched length. Recomended for clock</text>
<text x="189.2" y="100.7">to be slightly shorter</text>
<text x="189.2" y="102.8">https://ftdichip.com/wp-content/uploads/2020/08/AN_430-FT60X-PCB-Layout-Guidelines.pdf</text>
</g>
<g font-size="1.8" fill="#006464">
<text x="105.1" y="21.2">+5V</text>
<text x="120.9" y="22.5">+3.3V</text>
<text x="189.5" y="23.7">C32</text>
<text x="198.4" y="23.7">C33</text>
<text x="212.4" y="23.7">C34</text>
<text x="221.3" y="23.7">C35</text>
<text x="235.3" y="23.7">C36</text>
<text x="244.1" y="23.7">C37</text>
<text x="259.4" y="23.7">C38</text>
<text x="268.3" y="23.7">C39</text>
<text x="275.9" y="23.7">C40</text>
<text x="189.8" y="28.8">6800p</text>
<text x="198.6" y="28.8">100n</text>
<text x="212.7" y="28.8">6800p</text>
<text x="221.4" y="28.8">100n</text>
<text x="235.5" y="28.8">6800p</text>
<text x="244.3" y="28.8">100n</text>
<text x="259.6" y="28.8">6800p</text>
<text x="268.4" y="28.8">100n</text>
<text x="275.8" y="28.8">1uF</text>
<text x="100.6" y="33.9">D10</text>
<text x="125.9" y="32.6">L3</text>
<text x="126.3" y="35.2">BLM15AG601SN1D</text>
<text x="88.6" y="36.4">PMEG3030EP,115</text>
<text x="148.4" y="36.4">PWR_FLAG</text>
<text x="272.4" y="39">GND</text>
<text x="88.3" y="45.3">MH2029-221Y</text>
<text x="92.9" y="42.8">L4</text>
<text x="107.8" y="42.8">PWR_FLAG</text>
<text x="195.9" y="46.6">C41</text>
<text x="208.6" y="46.6">C42</text>
<text x="217.5" y="46.6">C43</text>
<text x="228.9" y="46.6">C44</text>
<text x="237.8" y="46.6">C45</text>
<text x="248" y="46.6">C46</text>
<text x="256.8" y="46.6">C47</text>
<text x="267" y="46.6">C48</text>
<text x="275.9" y="46.6">C49</text>
<text x="85.4" y="51.7">C50</text>
<text x="196" y="51.7">4.7u</text>
<text x="208.7" y="51.7">470n</text>
<text x="217.6" y="51.7">100n</text>
<text x="229.1" y="51.7">470n</text>
<text x="237.9" y="51.7">100n</text>
<text x="248.1" y="51.7">470n</text>
<text x="257" y="51.7">100n</text>
<text x="267.2" y="51.7">470n</text>
<text x="276" y="51.7">100n</text>
<text x="85.5" y="56.8">100n</text>
<text x="109.5" y="54.2">R28</text>
<text x="109.6" y="56.8">4.7K</text>
<text x="138.6" y="54.2">+3.3V</text>
<text x="29.2" y="65.7">USB3_B_micro</text>
<text x="34.6" y="63.1">J4</text>
<text x="86.4" y="61.8">GND</text>
<text x="109.5" y="64.4">R29</text>
<text x="183.2" y="64.4">C51</text>
<text x="223.7" y="63.1">+3.3V</text>
<text x="272.4" y="61.8">GND</text>
<text x="73.8" y="69.5">U5</text>
<text x="109.5" y="66.9">10K</text>
<text x="183.3" y="69.5">4.7u</text>
<text x="227.6" y="70.7">C52</text>
<text x="236.5" y="70.7">C53</text>
<text x="248" y="70.7">C54</text>
<text x="256.8" y="70.7">C55</text>
<text x="267" y="70.7">C56</text>
<text x="275.9" y="70.7">C57</text>
<text x="39.8" y="72">VBUS</text>
<text x="66.5" y="74.5">Vbus</text>
<text x="66.5" y="77.1">D-Conn</text>
<text x="68.2" y="72">ECMF02-4CMX8</text>
<text x="79.4" y="74.5">GND</text>
<text x="79.7" y="77.1">D-IC</text>
<text x="109.3" y="72">GND</text>
<text x="116.1" y="77.1">DM</text>
<text x="118.7" y="73" transform="rotate(-90 118.7 73)">VBUS</text>
<text x="123.8" y="73.1" transform="rotate(-90 123.8 73.1)">VDDA</text>
<text x="128.9" y="76.4" transform="rotate(-90 128.9 76.4)">VCC_3.3V</text>
<text x="131.4" y="76.4" transform="rotate(-90 131.4 76.4)">VCC_3.3V</text>
<text x="134" y="76.4" transform="rotate(-90 134 76.4)">VCC_3.3V</text>
<text x="139.1" y="73.7" transform="rotate(-90 139.1 73.7)">VCCIO</text>
<text x="141.6" y="73.7" transform="rotate(-90 141.6 73.7)">VCCIO</text>
<text x="144.1" y="73.7" transform="rotate(-90 144.1 73.7)">VCCIO</text>
<text x="149.2" y="73.1" transform="rotate(-90 149.2 73.1)">AVDD</text>
<text x="154.3" y="75.1" transform="rotate(-90 154.3 75.1)">VD_1.0V</text>
<text x="156.8" y="75.1" transform="rotate(-90 156.8 75.1)">VD_1.0V</text>
<text x="159.4" y="75.1" transform="rotate(-90 159.4 75.1)">VD_1.0V</text>
<text x="161.9" y="75.1" transform="rotate(-90 161.9 75.1)">VD_1.0V</text>
<text x="182.7" y="77.1">GND</text>
<text x="195.4" y="77.1">GND</text>
<text x="227.8" y="75.8">470n</text>
<text x="236.7" y="75.8">100n</text>
<text x="248.1" y="75.8">470n</text>
<text x="257" y="75.8">100n</text>
<text x="267.2" y="75.8">470n</text>
<text x="276" y="75.8">100n</text>
<text x="42.4" y="79.6">D+</text>
<text x="42.9" y="82.2">ID</text>
<text x="66.5" y="79.6">D+Conn</text>
<text x="66.5" y="82.2">Id</text>
<text x="79.2" y="79.6">D+IC</text>
<text x="79.4" y="82.2">GND</text>
<text x="96.2" y="82.2">C58</text>
<text x="100.9" y="82.2">100n</text>
<text x="116.1" y="79.6">DP</text>
<text x="156.2" y="79.6">DV_1.0V</text>
<text x="39.1" y="88.5">SSTX+</text>
<text x="39.5" y="86">SSTX-</text>
<text x="66.5" y="86">D1+Con</text>
<text x="66.5" y="88.5">D1-Con</text>
<text x="78.2" y="86">D1+IC</text>
<text x="78.7" y="88.5">D1-IC</text>
<text x="116.1" y="86">TODN</text>
<text x="116.1" y="88.5">TODP</text>
<text x="156.4" y="89.8">DATA_0</text>
<text x="159.7" y="84.7">CLK</text>
<text x="272.4" y="86">GND</text>
<text x="39.3" y="93.6">SSRX-</text>
<text x="66.5" y="91.1">GND</text>
<text x="66.5" y="93.6">D2+Con</text>
<text x="78.2" y="93.6">D2+IC</text>
<text x="79.4" y="91.1">GND</text>
<text x="97.4" y="91.1">C59</text>
<text x="104.7" y="91.1">100n</text>
<text x="116.1" y="93.6">RIDN</text>
<text x="156.4" y="92.3">DATA_1</text>
<text x="156.4" y="94.9">DATA_2</text>
<text x="31.1" y="99.6" transform="rotate(-90 31.1 99.6)">SHIELD</text>
<text x="33.7" y="99.6" transform="rotate(-90 33.7 99.6)">DRAIN</text>
<text x="36.2" y="99.6" transform="rotate(-90 36.2 99.6)">GND</text>
<text x="38.9" y="96.1">SSRX+</text>
<text x="66.5" y="96.1">D2-Con</text>
<text x="66.9" y="101.2">ECMF04-4HSWM10</text>
<text x="73.8" y="98.7">U6</text>
<text x="78.7" y="96.1">D2-IC</text>
<text x="116.1" y="96.1">RIDP</text>
<text x="156.4" y="97.4">DATA_3</text>
<text x="156.4" y="99.9">DATA_4</text>
<text x="57.2" y="103.8">GND</text>
<text x="86.9" y="106.3">+3.3V</text>
<text x="88.9" y="102.5">GND</text>
<text x="116.1" y="102.5">BE_0</text>
<text x="116.1" y="105">BE_1</text>
<text x="156.4" y="102.5">DATA_5</text>
<text x="156.4" y="105">DATA_6</text>
<text x="156.4" y="107.6">DATA_7</text>
<text x="31.1" y="112.6">GND</text>
<text x="56.1" y="108.8">+3.3V</text>
<text x="75.1" y="108.8">+3.3V</text>
<text x="94.9" y="110.1">R30</text>
<text x="94.9" y="112.6">10K</text>
<text x="116.1" y="113.9">~{WR}</text>
<text x="116.1" y="111.4">~{OE}</text>
<text x="134.7" y="112.6">FT600Q-B-x</text>
<text x="138.6" y="110.1">U7</text>
<text x="156.4" y="110.1">DATA_8</text>
<text x="156.4" y="112.6">DATA_9</text>
<text x="53.6" y="116.5">R32</text>
<text x="53.6" y="119">10K</text>
<text x="80.3" y="116.5">R33</text>
<text x="80.3" y="119">10K</text>
<text x="94.9" y="115.2">R31</text>
<text x="94.9" y="117.7">10K</text>
<text x="116.1" y="116.5">~{RD}</text>
<text x="155.5" y="115.2">DATA_10</text>
<text x="155.5" y="117.7">DATA_11</text>
<text x="53.6" y="125.3">C60</text>
<text x="116.1" y="122.8">~{RESET}</text>
<text x="155.5" y="120.3">DATA_12</text>
<text x="155.5" y="122.8">DATA_13</text>
<text x="155.5" y="125.3">DATA_14</text>
<text x="194.5" y="125.3">+3.3V</text>
<text x="203.4" y="125.3">+3.3V</text>
<text x="52.7" y="130.4">100n</text>
<text x="94.9" y="131.7">R34</text>
<text x="116.1" y="127.9">~{WAKEUP}</text>
<text x="155.5" y="127.9">DATA_15</text>
<text x="94.9" y="134.2">10K</text>
<text x="94.9" y="136.8">R37</text>
<text x="116.1" y="133">~{SIWU}</text>
<text x="158.4" y="135.5">~{RXF}</text>
<text x="199.5" y="136.8">DNP</text>
<text x="199.7" y="134.2">R35</text>
<text x="208.4" y="136.8">DNP</text>
<text x="208.6" y="134.2">R36</text>
<text x="45.9" y="141.9">Q1</text>
<text x="56.5" y="138">GND</text>
<text x="94.8" y="139.3">1.6k</text>
<text x="116.1" y="138">RREF</text>
<text x="157.9" y="143.1">GPIO0</text>
<text x="158.5" y="138">~{TXE}</text>
<text x="33.9" y="146.9">R38</text>
<text x="35.6" y="144.4">Q_NMOS_GSD</text>
<text x="86.9" y="148.2">GND</text>
<text x="98" y="148.2">Y1</text>
<text x="116.1" y="144.4">XI</text>
<text x="116.1" y="149.5">XO</text>
<text x="157.9" y="145.7">GPIO1</text>
<text x="33.2" y="152">R_US</text>
<text x="38.7" y="155.5" transform="rotate(-90 38.7 155.5)">R40</text>
<text x="71.6" y="155.8">ABM8G-30.000MHZ-18-D2Y-T</text>
<text x="136.5" y="153.4" transform="rotate(-90 136.5 153.4)">GND</text>
<text x="139.1" y="153.4" transform="rotate(-90 139.1 153.4)">GND</text>
<text x="141.6" y="153.4" transform="rotate(-90 141.6 153.4)">GND</text>
<text x="144.1" y="153.4" transform="rotate(-90 144.1 153.4)">GND_CENTER</text>
<text x="208.6" y="150.7">R39</text>
<text x="208.6" y="153.3">10K</text>
<text x="43.8" y="156.3" transform="rotate(-90 43.8 156.3)">R_US</text>
<text x="52.7" y="163" transform="rotate(-90 52.7 163)">GND</text>
<text x="203.8" y="162.2">GND</text>
<text x="92.1" y="168.2" transform="rotate(-90 92.1 168.2)">C61</text>
<text x="94.6" y="168.1" transform="rotate(-90 94.6 168.1)">18p</text>
<text x="106" y="168.2" transform="rotate(-90 106 168.2)">C62</text>
<text x="108.6" y="168.1" transform="rotate(-90 108.6 168.1)">18p</text>
<text x="100.9" y="180">GND</text>
<text x="137.7" y="174.9">GND</text>
</g>
<g font-size="1.8" fill="#0f0f0f">
<text x="189.2" y="18.9">1.0V</text>
<text x="154.9" y="41.8">Vcore</text>
<text x="208.3" y="41.8">Vcore</text>
<text x="165.1" y="59.6">1.0V</text>
<text x="49.5" y="76.1">D_{Con}-</text>
<text x="90.2" y="76.1">D_{IC}+</text>
<text x="49.5" y="78.6">D_{Con}+</text>
<text x="172.7" y="83.7">FT_CLK</text>
<text x="49.5" y="87.5">SSTX_{Con}+</text>
<text x="49.5" y="85">SSTX_{Con}-</text>
<text x="90.2" y="85">SSTX_{IC}-</text>
<text x="90.2" y="87.5">SSTX_{IC}+</text>
<text x="106.7" y="85">TOD-</text>
<text x="106.7" y="87.5">TOD+ 25</text>
<text x="172.7" y="88.8">FT_DATA0</text>
<text x="49.5" y="95.1">SSRX_{Con}+</text>
<text x="49.5" y="92.6">SSRX_{Con}-</text>
<text x="90.2" y="95.1">SSRX_{IC}+</text>
<text x="90.2" y="92.6">SSRX_{IC}-</text>
<text x="172.7" y="93.9">FT_DATA2</text>
<text x="172.7" y="91.3">FT_DATA1</text>
<text x="105.2" y="101.5">FT_BE0</text>
<text x="172.7" y="99">FT_DATA4</text>
<text x="172.7" y="101.5">FT_DATA5</text>
<text x="172.7" y="96.4">FT_DATA3</text>
<text x="105.2" y="104">FT_BE1</text>
<text x="172.7" y="106.6">FT_DATA7</text>
<text x="172.7" y="104">FT_DATA6</text>
<text x="104.3" y="112.9">~{FT_WR} 7</text>
<text x="172.7" y="111.7">FT_DATA9</text>
<text x="172.7" y="109.1">FT_DATA8</text>
<text x="172.7" y="119.3">FT_DATA12</text>
<text x="172.7" y="116.7">FT_DATA11</text>
<text x="172.7" y="114.2">FT_DATA10</text>
<text x="172.7" y="121.8">FT_DATA13</text>
<text x="172.7" y="124.4">FT_DATA14</text>
<text x="172.7" y="126.9">FT_DATA15</text>
<text x="176.3" y="129.4">FT_BE0</text>
<text x="176.3" y="132">FT_BE1</text>
<text x="172.7" y="134.5">~{FT_RXF}</text>
<text x="172.7" y="137.1">~{FT_TXE}</text>
<text x="109.2" y="143.4">XI</text>
<text x="175.4" y="139.6">~{FT_WR}</text>
<text x="212.1" y="142.1">GPIO0</text>
<text x="212.1" y="144.7">GPIO1</text>
</g>
<g font-size="1.8" fill="#a90000">
<text x="46.5" y="71.1">1</text>
<text x="117.9" y="66.6" transform="rotate(-90 117.9 66.6)">29</text>
<text x="122.9" y="66.6" transform="rotate(-90 122.9 66.6)">22</text>
<text x="128" y="66.6" transform="rotate(-90 128 66.6)">15</text>
<text x="130.6" y="66.6" transform="rotate(-90 130.6 66.6)">19</text>
<text x="133.1" y="66.6" transform="rotate(-90 133.1 66.6)">30</text>
<text x="138.2" y="66.6" transform="rotate(-90 138.2 66.6)">38</text>
<text x="140.7" y="66.6" transform="rotate(-90 140.7 66.6)">44</text>
<text x="143.3" y="66.6" transform="rotate(-90 143.3 66.6)">52</text>
<text x="148.3" y="66.1" transform="rotate(-90 148.3 66.1)">1</text>
<text x="153.4" y="66.6" transform="rotate(-90 153.4 66.6)">23</text>
<text x="156" y="66.6" transform="rotate(-90 156 66.6)">26</text>
<text x="158.5" y="66.6" transform="rotate(-90 158.5 66.6)">37</text>
<text x="161" y="66.6" transform="rotate(-90 161 66.6)">50</text>
<text x="46.5" y="76.2">2</text>
<text x="64.3" y="73.7">1</text>
<text x="64.3" y="76.2">2</text>
<text x="84.6" y="76.2">7</text>
<text x="84.6" y="73.7">8</text>
<text x="112.7" y="76.2">20</text>
<text x="46.5" y="78.7">3</text>
<text x="46.5" y="81.3">4</text>
<text x="64.3" y="78.7">3</text>
<text x="64.3" y="81.3">4</text>
<text x="84.6" y="81.3">5</text>
<text x="84.6" y="78.7">6</text>
<text x="112.7" y="78.7">18</text>
<text x="164.8" y="78.7">31</text>
<text x="164.8" y="83.8">43</text>
<text x="46.5" y="85.1">6</text>
<text x="46.5" y="87.6">7</text>
<text x="64.3" y="85.1">1</text>
<text x="64.3" y="87.6">2</text>
<text x="84.1" y="85.1">10</text>
<text x="84.6" y="87.6">9</text>
<text x="112.7" y="85.1">24</text>
<text x="164.8" y="88.9">33</text>
<text x="46" y="95.2">10</text>
<text x="46.5" y="92.7">9</text>
<text x="64.3" y="90.2">3</text>
<text x="64.3" y="92.7">4</text>
<text x="64.3" y="95.2">5</text>
<text x="84.6" y="95.2">6</text>
<text x="84.6" y="92.7">7</text>
<text x="84.6" y="90.2">8</text>
<text x="112.7" y="92.7">27</text>
<text x="112.7" y="95.2">28</text>
<text x="164.8" y="91.4">34</text>
<text x="164.8" y="94">35</text>
<text x="113.2" y="101.6">2</text>
<text x="164.8" y="96.5">36</text>
<text x="164.8" y="99.1">39</text>
<text x="164.8" y="101.6">40</text>
<text x="30.2" y="102.8" transform="rotate(-90 30.2 102.8)">11</text>
<text x="32.8" y="102.3" transform="rotate(-90 32.8 102.3)">8</text>
<text x="35.3" y="102.3" transform="rotate(-90 35.3 102.3)">5</text>
<text x="113.2" y="104.1">3</text>
<text x="164.8" y="104.1">41</text>
<text x="164.8" y="106.7">42</text>
<text x="113.2" y="110.5">9</text>
<text x="164.8" y="109.2">45</text>
<text x="164.8" y="111.8">46</text>
<text x="113.2" y="115.6">8</text>
<text x="164.8" y="114.3">47</text>
<text x="164.8" y="116.8">48</text>
<text x="164.8" y="119.4">53</text>
<text x="112.7" y="121.9">10</text>
<text x="164.8" y="121.9">54</text>
<text x="164.8" y="124.5">55</text>
<text x="112.7" y="127">11</text>
<text x="164.8" y="127">56</text>
<text x="112.7" y="137.2">21</text>
<text x="113.2" y="132.1">6</text>
<text x="165.2" y="137.2">4</text>
<text x="165.2" y="134.6">5</text>
<text x="112.7" y="143.5">16</text>
<text x="164.8" y="142.2">12</text>
<text x="51.1" y="145.5" transform="rotate(-90 51.1 145.5)">3</text>
<text x="102.6" y="148.7" transform="rotate(-90 102.6 148.7)">2</text>
<text x="164.8" y="144.8">13</text>
<text x="42.7" y="150.4">1</text>
<text x="51.1" y="153.1" transform="rotate(-90 51.1 153.1)">2</text>
<text x="99.2" y="152.4">1</text>
<text x="105.6" y="152.4">3</text>
<text x="102.6" y="157.6" transform="rotate(-90 102.6 157.6)">4</text>
<text x="135.6" y="156.8" transform="rotate(-90 135.6 156.8)">32</text>
<text x="138.2" y="156.8" transform="rotate(-90 138.2 156.8)">49</text>
<text x="140.7" y="156.8" transform="rotate(-90 140.7 156.8)">51</text>
<text x="143.3" y="156.8" transform="rotate(-90 143.3 156.8)">57</text>
</g>
<g font-size="1.8" fill="#000084">
<text x="193.2" y="82.2">{FT600}</text>
<text x="225" y="140.6">{GPIO[1..0]}</text>
</g>
<g font-size="1.8" fill="#725600">
<text x="64.2" y="127.9">~{WAKEUP}</text>
<text x="15.4" y="149.5">FT_RST_{Req}</text>
</g>
<text font-size="1.8" fill="#009600" x="109.2" y="148.5">XO 17</text>
<g font-size="1.3" fill="#0000c2">
<text x="20.3" y="159.5">DNP</text>
<text x="20.3" y="160.9">We should not need to reset the FTDI</text>
<text x="20.3" y="162.4">but having space in the PCB in case</text>
<text x="20.3" y="163.8">it were needed is rarely bad</text>
</g>
</svg>
